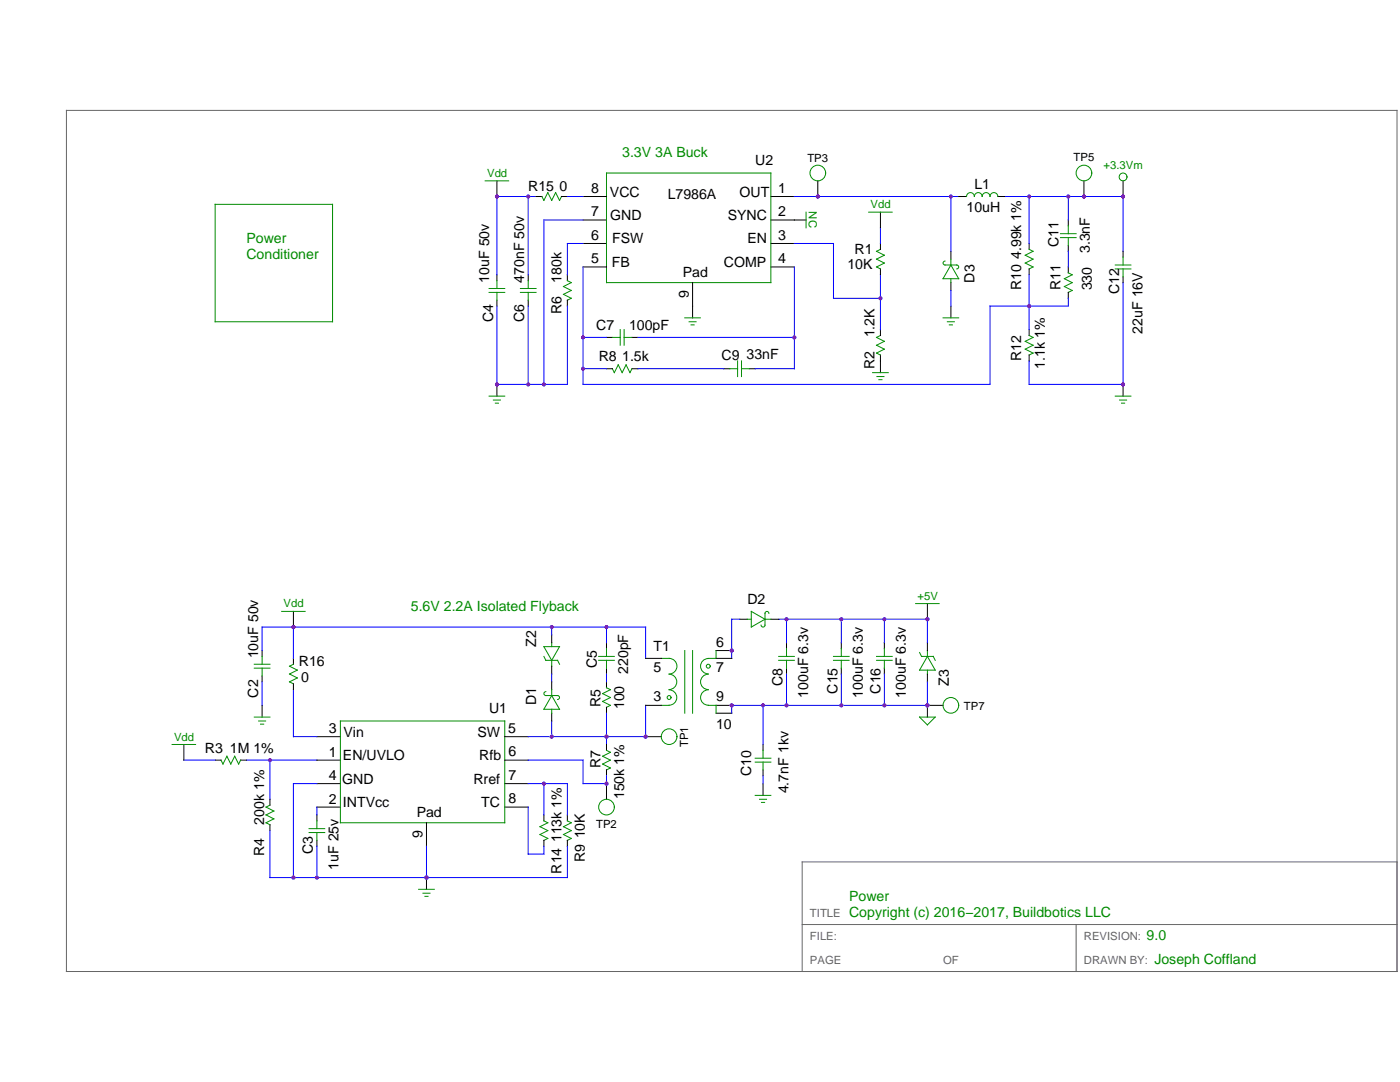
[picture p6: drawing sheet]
<svg xmlns="http://www.w3.org/2000/svg" width="279mm" height="216mm" viewBox="0 0 279 216" stroke-linecap="round" stroke-linejoin="round" font-family="sans-serif">
<path d="M13.3 22h265.5v171.9h-265.5zM278.8 172h-118.7v21.9M160.1 184.5h118.7M214.8 184.5v9.4" fill="none" stroke="#666" stroke-width=".2"/>
<g fill="none" stroke="#000" stroke-width=".2">
<path d="M52.3 129.8v1.2M52.3 134.9v1.2M42.9 151.7h1.2M48 151.7h1.2M63.2 151.7h4.7M63.2 147h4.7M63.2 156.4h4.7M100.7 151.7h4.7M100.7 147h4.7M100.7 156.4h4.7M63.2 161.1h4.7M63.2 162.6v1.2"/>
<path d="M63.2 167.7v1.2M85.1 164.2v4.7M85.1 175.1v2.4M100.7 161.1h4.7"/>
</g>
<g fill="none" stroke="#008b00" stroke-width=".2">
<path d="M50.7 133.3h3.2M50.7 132.5h3.2M52.3 131v1.5M52.3 133.3v1.6M44.1 151.7l.4 .8 .8-1.6 .8 1.6 .7-1.6 .8 1.6 .4-.8M67.9 143.9h32.8v20.3h-32.8zM61.7 166.1h3.1M61.7 165.3h3.1M63.2 163.8v1.5M63.2 166.1v1.6M83.6 177.5h3.1M84.4 178.2h1.4"/>
<path d="M84.8 178.9h.6"/>
</g>
<path d="M52.3 136.1v4.6M49.2 151.7h14M53.9 151.7v7.8M63.2 156.4h-4.6v18.7M53.9 175.1h59.3M63.2 161.1v1.5M63.2 168.9v6.2M85.1 168.9v6.2" fill="none" stroke="#00f" stroke-width=".2"/>
<circle cx="85.1" cy="175.1" r=".39" fill="#a020f0"/>
<g fill="none" stroke="#008b00" stroke-width=".2">
<path d="M108.5 129h3.2l-1.6 2.8zM108.5 131l.4 .8h2.4l.4 .7M110.1 128.2v.8M110.1 131.8v1.1M119.5 131.8h3.1M119.5 131h3.1M121 129.4v1.6M121 131.8v1.5M121 137.2l.8 .4-1.5 .8 1.5 .8-1.5 .8 1.5 .7-.8 .4M155.4 131.8h3.1M155.4 131h3.1M157 129.4v1.6"/>
<path d="M157 131.8v1.5M182.7 120.4h4.7M121 149.7l.8 .4-1.5 .8 1.5 .8-1.5 .8 1.5 .7-.8 .4M113.2 163.8l.8 .4-1.6 .8 1.6 .7-1.6 .8 1.6 .8-.8 .4"/>
</g>
<g fill="none" stroke="#000" stroke-width=".2">
<path d="M110.1 126.7v1.5M110.1 132.9v1.6M121 128.2v1.2M121 133.3v1.2M121 136.1v1.1M157 128.2v1.2M157 133.3v1.2M185.1 120.4v3.2M121 141.1v1.2M121 148.6v1.1M121 153.6v1.2M113.2 162.6v1.2"/>
<path d="M113.2 167.7v1.2"/>
</g>
<g fill="none" stroke="#00f" stroke-width=".2">
<path d="M52.3 125.1h76.5v6.3M58.6 137.6v9.4M110.1 125.1v1.6M110.1 134.5v1.6M121 125.1v3.1M121 134.5v1.6M146 123.6v7.8M155.4 123.6h29.7M157 123.6v4.6M157 134.5v6.2M105.4 151.7h11v4.7h4.6v-1.6M105.4 156.4h7.8v6.2"/>
<path d="M110.1 143.9v3.1M121 142.3v6.3M128.8 140.7v6.3h-23.4M146 140.7h39.1M113.2 168.9v6.2"/>
</g>
<circle cx="185.1" cy="123.6" r=".39" fill="#a020f0"/>
<path d="M185.1 140.7v2.4" fill="none" stroke="#000" stroke-width=".2"/>
<path d="M183.5 143.1h3.1l-1.5 1.5z" fill="none" stroke="#008b00" stroke-width=".2"/>
<circle cx="185.1" cy="140.7" r=".39" fill="#a020f0"/>
<path d="M128.8 147h3.2" fill="none" stroke="#000" stroke-width=".2"/>
<circle cx="133.5" cy="147" r="1.56" fill="none" stroke="#008b00" stroke-width=".2"/>
<circle cx="128.8" cy="147" r=".39" fill="#a020f0"/>
<path d="M121 156.4v3.1" fill="none" stroke="#000" stroke-width=".2"/>
<circle cx="121" cy="161" r="1.56" fill="none" stroke="#008b00" stroke-width=".2"/>
<circle cx="121" cy="156.4" r=".39" fill="#a020f0"/>
<g fill="none" stroke="#000" stroke-width=".2">
<path d="M116.4 39.2h4.6M153.8 39.2h4.7M99.2 54.8v1.2M99.2 59.9v1.2M113.2 54.8v1.2M113.2 59.9v1.2M116.4 43.9h4.6M116.4 48.6h4.6M116.4 53.3h4.6M138.2 56.4v7M153.8 43.9h7.1M153.8 48.6h4.7"/>
<path d="M153.8 53.3h4.7M189.8 50.1v1.6M189.8 56.4v1.6M205.4 48.6v1.2M205.4 53.7v1.1M121 73.6h1.2M121 67.3h1.2M126.1 73.6h1.2M126.1 67.3h1.2M144.5 73.6h1.1M149.5 73.6h1.2M189.8 61.1v2.3"/>
<path d="M205.4 65.8v1.1M205.4 70.8v1.2M224.1 76.7v2.3M147.6 123.6h1.6M153.8 123.6h1.6M52.3 140.7v2.4M53.9 159.5v1.2M152.3 148.6v1.1M152.3 153.6v1.2M152.3 156.4v2.3M53.9 164.6v1.1"/>
</g>
<g fill="none" stroke="#008b00" stroke-width=".2">
<path d="M121 34.5h32.8v21.9h-32.8zM97.6 58.3h3.1M97.6 57.6h3.1M99.2 56v1.6M99.2 58.3v1.6M113.2 56l.8 .4-1.6 .8 1.6 .8-1.6 .7 1.6 .8-.8 .4M160.9 42.3v3.2M188.6 52.1a.39 .39 0 0 0-.4 .4 .39 .39 0 0 0 .4 .4h2.3a.39 .39 0 0 1 .4 .4 .39 .39 0 0 1-.4 .4M189.8 52.9l1.5 2.7h-3.1zM189.8 51.7v1.2M189.8 55.6v.8M205.4 49.8l.8 .3-1.6 .8 1.6 .8-1.6 .8 1.6 .8-.8 .4"/>
<path d="M122.2 73.6l.4 .8 .8-1.6 .8 1.6 .7-1.6 .8 1.6 .4-.8M122.2 67.3h1.6M123.8 65.8v3.1M124.6 65.8v3.1M124.6 67.3h1.5M136.7 63.4h3.1M137.5 64.2h1.4M137.9 64.8h.6M145.6 73.6h1.6M147.2 72v3.1M148 72v3.1M148 73.6h1.5"/>
<path d="M188.2 63.4h3.1M189.1 64.2h1.4M189.5 64.8h.6M205.4 66.9l.8 .4-1.6 .8 1.6 .8-1.6 .8 1.6 .8-.8 .3M222.6 79h3.1M223.4 79.8h1.4M223.8 80.4h.6M149.2 123.6h.7M149.9 122l2.8 1.6-2.8 1.5zM152.7 123.6h1.1M153.5 122.4a.39 .39 0 0 0-.4-.4 .39 .39 0 0 0-.4 .4v2.3a.39 .39 0 0 1-.4 .4 .39 .39 0 0 1-.4-.4M50.7 143.1h3.2"/>
<path d="M51.6 143.9h1.4M52 144.5h.6M150.7 152.1h3.1M150.7 151.3h3.1M150.7 158.7h3.1M151.6 159.5h1.4M152.3 149.7v1.6M152.3 152.1v1.5M53.9 160.7l-.8 .4 1.6 .7-1.6 .8 1.6 .8-1.6 .8 .8 .4M152 160.1h.6"/>
</g>
<g fill="none" stroke="#00f" stroke-width=".2">
<path d="M107 39.2h-7.8v15.6M116.4 53.3v23.4h81.2v-15.6h7.8M116.4 43.9h-7.9v32.8M116.4 48.6h-3.2v6.2M158.5 53.3v20.3h-7.8M189.8 58v3.1M205.4 54.8v11M224.1 56.4v20.3h-18.7v-4.7M99.2 61.1v15.6h14v-15.6M116.4 73.6h4.6M116.4 67.3h4.6M127.3 73.6h17.2"/>
<path d="M127.3 67.3h31.2M146 123.6h1.6M58.6 147h4.6M152.3 140.7v7.9M152.3 154.8v1.6"/>
</g>
<circle cx="224.1" cy="76.7" r=".39" fill="#a020f0"/>
<path d="M105.4 39.2v15.6M158.5 39.2h32.8M189.8 39.2v10.9M200.7 39.2h23.4v10.9M205.4 39.2v9.4M213.2 39.2v4.7M213.2 50.1v3.2M213.2 59.5v1.6h-7.8M105.4 61.1v15.6M53.9 165.7v9.4" fill="none" stroke="#00f" stroke-width=".2"/>
<path d="M163.2 36.1v3.1M191.3 39.2h1.6M199.1 39.2h1.6M105.4 54.8v1.2M105.4 59.9v1.2M213.2 43.9v1.2M213.2 49v1.1M213.2 53.3v1.1M213.2 58.3v1.2" fill="none" stroke="#000" stroke-width=".2"/>
<g fill="none" stroke="#008b00" stroke-width=".2">
<path d="M192.9 39.2a.78 .78 0 0 1 .8-.8 .78 .78 0 0 1 .8 .8 .78 .78 0 0 1 .7-.8 .78 .78 0 0 1 .8 .8 .78 .78 0 0 1 .8-.8 .78 .78 0 0 1 .8 .8 .78 .78 0 0 1 .8-.8 .78 .78 0 0 1 .7 .8M103.9 58.3h3.1M103.9 57.6h3.1M105.4 56v1.6M105.4 58.3v1.6M211.6 47.4h3.2M211.6 46.6h3.2M213.2 54.4l.8 .4-1.6 .8 1.6 .8-1.6 .8 1.6 .8-.8 .3M213.2 45.1v1.5M213.2 47.4v1.6"/>
<circle cx="163.2" cy="34.5" r="1.56"/>
</g>
<circle cx="163.2" cy="39.2" r=".39" fill="#a020f0"/>
<g fill="none" stroke="#008b00" stroke-width=".2">
<path d="M132 131.4h1.5a1.56 1.56 0 0 1 1.6 1.5 1.56 1.56 0 0 1-1.6 1.6 1.55 1.55 0 0 1 1.6 1.5 1.55 1.55 0 0 1-1.6 1.6M133.5 137.7a1.53 1.53 0 0 1 1.6 1.5 1.53 1.53 0 0 1-1.6 1.5M136.7 129.8v12.5M138.2 129.8v12.5M141.3 131.4a1.53 1.53 0 0 0-1.5 1.5 1.53 1.53 0 0 0 1.5 1.6M141.3 134.5a1.53 1.53 0 0 0-1.5 1.6 1.53 1.53 0 0 0 1.5 1.5M141.3 137.7a1.53 1.53 0 0 0-1.5 1.5 1.53 1.53 0 0 0 1.5 1.5M142.9 129.8v1.6h-1.6M166.3 131h3.2M166.3 131.8h3.2M167.9 129.4v1.6M167.9 131.8v1.5"/>
<path d="M174.9 131h3.2M174.9 131.8h3.2M176.5 129.4v1.6M176.5 131.8v1.5M183.5 130.2l.4 .8h2.4l.3 .8M185.1 131l1.5 2.7h-3.1zM185.1 129.8v1.2M185.1 133.7v.8M132 140.7h1.5M141.3 140.7h1.6v1.6M108.5 163.8l.8 .4-1.5 .8 1.5 .7-1.5 .8 1.5 .8-.8 .4"/>
<circle cx="133.5" cy="139.2" r=".39"/>
<circle cx="141.3" cy="132.9" r=".39"/>
</g>
<g fill="none" stroke="#000" stroke-width=".2">
<path d="M128.8 131.4h3.2M142.9 131.4h3.1M142.9 129.8h3.1M167.9 128.2v1.2M167.9 133.3v1.2M176.5 128.2v1.2M176.5 133.3v1.2M185.1 128.2v1.6M185.1 134.5v1.6M128.8 140.7h3.2M142.9 140.7h3.1M142.9 142.3h3.1"/>
<path d="M108.5 162.6v1.2M108.5 167.7v1.2"/>
</g>
<path d="M167.9 123.6v4.6M167.9 134.5v6.2M176.5 123.6v4.6M176.5 134.5v6.2M185.1 123.6v4.6M185.1 136.1v4.6M108.5 156.4v6.2M105.4 161.1v9.3h3.1v-1.5" fill="none" stroke="#00f" stroke-width=".2"/>
<g fill="#a020f0">
<circle cx="146" cy="140.7" r=".39"/>
<circle cx="146" cy="129.8" r=".39"/>
</g>
<path d="M146 140.7v1.6" fill="none" stroke="#00f" stroke-width=".2"/>
<path d="M224.1 50.1v1.2M224.1 55.2v1.2M99.2 76.7v2.3M110.1 136.1v1.5M110.1 142.3v1.6" fill="none" stroke="#000" stroke-width=".2"/>
<path d="M222.6 53.7h3.1M222.6 52.9h3.1M224.1 51.3v1.6M224.1 53.7v1.5M97.6 79h3.1M98.5 79.8h1.4M98.9 80.4h.6M108.9 138a.39 .39 0 0 0-.4 .4 .39 .39 0 0 0 .4 .4h2.4a.39 .39 0 0 1 .4 .4 .39 .39 0 0 1-.4 .4M110.1 138.8l1.6 2.7h-3.2zM110.1 137.6v1.2M110.1 141.5v.8" fill="none" stroke="#008b00" stroke-width=".2"/>
<circle cx="99.2" cy="76.7" r=".39" fill="#a020f0"/>
<path d="M175.7 54.8v11M36.7 151.7h6.2" fill="none" stroke="#00f" stroke-width=".2"/>
<g fill="none" stroke="#008b00" stroke-width=".2">
<path d="M42.9 40.8h23.5v23.4h-23.5zM175.7 49.8l-.8 .3 1.6 .8-1.6 .8 1.6 .8-1.6 .8 .8 .4M174.1 74.4h3.2M175 75.1h1.4M175.4 75.8h.6M175.7 66.9l-.8 .4 1.6 .8-1.6 .8 1.6 .8-1.6 .8 .8 .3"/>
<circle cx="216.3" cy="34.5" r="1.56"/>
</g>
<path d="M216.3 36.1v3.1M175.7 48.6v1.2M175.7 53.7v1.1M175.7 65.8v1.1M175.7 70.8v3.6" fill="none" stroke="#000" stroke-width=".2"/>
<circle cx="216.3" cy="39.2" r=".39" fill="#a020f0"/>
<path d="M185.1 140.7h3.1" fill="none" stroke="#000" stroke-width=".2"/>
<circle cx="189.8" cy="140.7" r="1.56" fill="none" stroke="#008b00" stroke-width=".2"/>
<circle cx="185.1" cy="140.7" r=".39" fill="#a020f0"/>
<path d="M113.2 39.2h3.2M158.5 48.6h7.8v10.9h9.4M175.7 45.5v3.1M52.3 125.1v4.7M58.6 125.1v6.3" fill="none" stroke="#00f" stroke-width=".2"/>
<g fill="none" stroke="#008b00" stroke-width=".2">
<path d="M108.2 39.2l.3 .8 .8-1.6 .8 1.6 .8-1.6 .8 1.6 .4-.8M58.6 132.5l-.8 .4 1.5 .8-1.5 .8 1.5 .8-1.5 .8 .8 .3"/>
<circle cx="224.1" cy="35.3" r=".78"/>
</g>
<path d="M107 39.2h1.2M112.1 39.2h1.1M224.1 36.1v3.1M58.6 131.4v1.1M58.6 136.4v1.2" fill="none" stroke="#000" stroke-width=".2"/>
<circle cx="224.1" cy="39.2" r=".39" fill="#a020f0"/>
<path d="M99.2 36.1v3.1M36.7 148.6v3.1" fill="none" stroke="#000" stroke-width=".2"/>
<path d="M96.8 36.1h4.7M34.3 148.6h4.7" fill="none" stroke="#008b00" stroke-width=".2"/>
<circle cx="99.2" cy="39.2" r=".39" fill="#a020f0"/>
<path d="M58.6 122v3.1" fill="none" stroke="#000" stroke-width=".2"/>
<path d="M56.2 122h4.7" fill="none" stroke="#008b00" stroke-width=".2"/>
<circle cx="58.6" cy="125.1" r=".39" fill="#a020f0"/>
<path d="M175.7 42.3v3.2" fill="none" stroke="#000" stroke-width=".2"/>
<path d="M173.4 42.3h4.7" fill="none" stroke="#008b00" stroke-width=".2"/>
<g fill="#a020f0">
<circle cx="53.9" cy="151.7" r=".39"/>
<circle cx="63.2" cy="175.1" r=".39"/>
<circle cx="85.1" cy="175.1" r=".39"/>
<circle cx="58.6" cy="175.1" r=".39"/>
<circle cx="128.8" cy="147" r=".39"/>
<circle cx="110.1" cy="147" r=".39"/>
<circle cx="121" cy="147" r=".39"/>
<circle cx="121" cy="156.4" r=".39"/>
<circle cx="108.5" cy="156.4" r=".39"/>
<circle cx="110.1" cy="125.1" r=".39"/>
<circle cx="121" cy="125.1" r=".39"/>
<circle cx="58.6" cy="125.1" r=".39"/>
<circle cx="146" cy="140.7" r=".39"/>
<circle cx="185.1" cy="140.7" r=".39"/>
<circle cx="157" cy="140.7" r=".39"/>
<circle cx="152.3" cy="140.7" r=".39"/>
<circle cx="167.9" cy="140.7" r=".39"/>
<circle cx="176.5" cy="140.7" r=".39"/>
<circle cx="146" cy="129.8" r=".39"/>
<circle cx="185.1" cy="123.6" r=".39"/>
<circle cx="157" cy="123.6" r=".39"/>
<circle cx="167.9" cy="123.6" r=".39"/>
<circle cx="176.5" cy="123.6" r=".39"/>
<circle cx="99.2" cy="39.2" r=".39"/>
<circle cx="99.2" cy="76.7" r=".39"/>
<circle cx="108.5" cy="76.7" r=".39"/>
<circle cx="105.4" cy="76.7" r=".39"/>
<circle cx="105.4" cy="39.2" r=".39"/>
<circle cx="116.4" cy="73.6" r=".39"/>
<circle cx="116.4" cy="67.3" r=".39"/>
<circle cx="205.4" cy="61.1" r=".39"/>
<circle cx="158.5" cy="67.3" r=".39"/>
<circle cx="224.1" cy="76.7" r=".39"/>
<circle cx="189.8" cy="39.2" r=".39"/>
<circle cx="163.2" cy="39.2" r=".39"/>
<circle cx="224.1" cy="39.2" r=".39"/>
<circle cx="205.4" cy="39.2" r=".39"/>
<circle cx="213.2" cy="39.2" r=".39"/>
<circle cx="216.3" cy="39.2" r=".39"/>
<circle cx="175.7" cy="59.5" r=".39"/>
</g>
<g font-size="2.8" fill="#008b00">
<text x="124.2" y="31.4">3.3V 3A Buck</text>
<text x="49.2" y="48.5">Power</text>
<text x="49.2" y="51.7">Conditioner</text>
<text x="82" y="122">5.6V 2.2A Isolated Flyback</text>
<text x="169.5" y="179.8">Power</text>
<text x="169.5" y="182.9">Copyright (c) 2016−2017, Buildbotics LLC</text>
<text x="228.8" y="187.6">9.0</text>
<text x="230.4" y="192.3">Joseph Coffland</text>
</g>
<g font-size="2.8">
<text x="150.7" y="33">U2</text>
<text x="105.4" y="38.1">R15</text>
<text x="111.7" y="38.1">0</text>
<text x="118" y="38.5">8</text>
<text x="121.7" y="39.2">VCC</text>
<text x="133.2" y="39.6">L7986A</text>
<text x="147.6" y="39.2">OUT</text>
<text x="155.3" y="38.5">1</text>
<text x="194.5" y="37.6">L1</text>
<text x="118" y="43.2">7</text>
<text x="118" y="47.9">6</text>
<text x="121.8" y="43.9">GND</text>
<text x="145.3" y="43.9">SYNC</text>
<text x="155.3" y="43.2">2</text>
<text x="155.3" y="47.9">3</text>
<text x="192.9" y="42.3">10uH</text>
<text x="118" y="52.6">5</text>
<text x="122.1" y="53.3">FB</text>
<text x="122.2" y="48.6">FSW</text>
<text x="144.5" y="53.3">COMP</text>
<text x="149.2" y="48.6">EN</text>
<text x="155.3" y="52.6">4</text>
<text x="169.1" y="53.8">10K</text>
<text x="170.5" y="50.6">R1</text>
<text x="211.2" y="49.4" transform="rotate(-90 211.2 49.4)">C11</text>
<text x="217.5" y="50.5" transform="rotate(-90 217.5 50.5)">3.3nF</text>
<text x="97.6" y="56.4" transform="rotate(-90 97.6 56.4)">10uF 50v</text>
<text x="104.6" y="56.4" transform="rotate(-90 104.6 56.4)">470nF 50v</text>
<text x="112.1" y="56.4" transform="rotate(-90 112.1 56.4)">180k</text>
<text x="136.3" y="55.3">Pad</text>
<text x="137.4" y="59.4" transform="rotate(-90 137.4 59.4)">9</text>
<text x="194.5" y="56.4" transform="rotate(-90 194.5 56.4)">D3</text>
<text x="203.8" y="58" transform="rotate(-90 203.8 58)">R10 4.99k 1%</text>
<text x="211.6" y="58" transform="rotate(-90 211.6 58)">R11</text>
<text x="217.9" y="58" transform="rotate(-90 217.9 58)">330</text>
<text x="223.4" y="58.7" transform="rotate(-90 223.4 58.7)">C12</text>
<text x="98.4" y="64.2" transform="rotate(-90 98.4 64.2)">C4</text>
<text x="104.6" y="64.2" transform="rotate(-90 104.6 64.2)">C6</text>
<text x="112.1" y="62.6" transform="rotate(-90 112.1 62.6)">R6</text>
<text x="119" y="65.9">C7</text>
<text x="125.5" y="65.9">100pF</text>
<text x="144" y="71.7">C9</text>
<text x="149" y="71.7">33nF</text>
<text x="174.5" y="67.3" transform="rotate(-90 174.5 67.3)">1.2K</text>
<text x="228" y="66.5" transform="rotate(-90 228 66.5)">22uF 16V</text>
<text x="119.5" y="72">R8 1.5k</text>
<text x="174.5" y="73.6" transform="rotate(-90 174.5 73.6)">R2</text>
<text x="203.8" y="72" transform="rotate(-90 203.8 72)">R12</text>
<text x="208.5" y="73.6" transform="rotate(-90 208.5 73.6)">1.1k 1%</text>
<text x="149.2" y="120.4">D2</text>
<text x="51.5" y="131.4" transform="rotate(-90 51.5 131.4)">10uF 50v</text>
<text x="107" y="129" transform="rotate(-90 107 129)">Z2</text>
<text x="130.4" y="129.8">T1</text>
<text x="142.9" y="129">6</text>
<text x="59.6" y="132.9">R16</text>
<text x="60.1" y="136.1">0</text>
<text x="119.1" y="133.3" transform="rotate(-90 119.1 133.3)">C5</text>
<text x="125.3" y="134.5" transform="rotate(-90 125.3 134.5)">220pF</text>
<text x="130.4" y="134.1">5</text>
<text x="142.9" y="134.1">7</text>
<text x="156.2" y="136.8" transform="rotate(-90 156.2 136.8)">C8</text>
<text x="189.4" y="136.8" transform="rotate(-90 189.4 136.8)">Z3</text>
<text x="51.5" y="139.2" transform="rotate(-90 51.5 139.2)">C2</text>
<text x="97.6" y="142.3">U1</text>
<text x="107" y="140.7" transform="rotate(-90 107 140.7)">D1</text>
<text x="119.9" y="141.1" transform="rotate(-90 119.9 141.1)">R5</text>
<text x="124.6" y="141.5" transform="rotate(-90 124.6 141.5)">100</text>
<text x="130.4" y="140">3</text>
<text x="142.9" y="140">9</text>
<text x="161.3" y="139.2" transform="rotate(-90 161.3 139.2)">100uF 6.3v</text>
<text x="167.1" y="138.4" transform="rotate(-90 167.1 138.4)">C15</text>
<text x="172.2" y="139.2" transform="rotate(-90 172.2 139.2)">100uF 6.3v</text>
<text x="175.7" y="138.4" transform="rotate(-90 175.7 138.4)">C16</text>
<text x="180.8" y="139.2" transform="rotate(-90 180.8 139.2)">100uF 6.3v</text>
<text x="65.7" y="146.3">3</text>
<text x="68.5" y="147">Vin</text>
<text x="95.3" y="147">SW</text>
<text x="101.4" y="146.3">5</text>
<text x="142.9" y="145.4">10</text>
<text x="40.9" y="150.2">R3 1M 1%</text>
<text x="65.7" y="151">1</text>
<text x="65.7" y="155.7">4</text>
<text x="68.4" y="151.7">EN/UVLO</text>
<text x="95.7" y="151.7">Rfb</text>
<text x="101.5" y="155.6">7</text>
<text x="101.5" y="150.9">6</text>
<text x="119.9" y="153.2" transform="rotate(-90 119.9 153.2)">R7</text>
<text x="149.9" y="154.8" transform="rotate(-90 149.9 154.8)">C10</text>
<text x="65.7" y="160.3">2</text>
<text x="68.3" y="156.4">GND</text>
<text x="68.4" y="161.1">INTVcc</text>
<text x="94.5" y="156.4">Rref</text>
<text x="96" y="161.1">TC</text>
<text x="101.5" y="160.3">8</text>
<text x="124.6" y="159.5" transform="rotate(-90 124.6 159.5)">150k 1%</text>
<text x="157.4" y="158.3" transform="rotate(-90 157.4 158.3)">4.7nF 1kv</text>
<text x="52.7" y="164.6" transform="rotate(-90 52.7 164.6)">200k 1%</text>
<text x="83.2" y="163.1">Pad</text>
<text x="84.3" y="167.2" transform="rotate(-90 84.3 167.2)">9</text>
<text x="52.7" y="170.8" transform="rotate(-90 52.7 170.8)">R4</text>
<text x="62.5" y="170.4" transform="rotate(-90 62.5 170.4)">C3</text>
<text x="67.5" y="173.5" transform="rotate(-90 67.5 173.5)">1uF 25v</text>
<text x="116.7" y="172" transform="rotate(-90 116.7 172)">R9 10K</text>
<text x="112.1" y="174.3" transform="rotate(-90 112.1 174.3)">R14 113k 1%</text>
</g>
<g font-size="2.3" fill="#008b00">
<text x="97.2" y="35.3">Vdd</text>
<text x="220.2" y="33.7">+3.3Vm</text>
<text x="173.8" y="41.6">Vdd</text>
<text x="161.4" y="42.2" transform="rotate(90 161.4 42.2)">NC</text>
<text x="183.1" y="119.7">+5V</text>
<text x="56.6" y="121.2">Vdd</text>
<text x="34.7" y="147.8">Vdd</text>
</g>
<g font-size="2.3">
<text x="161.1" y="32.4">TP3</text>
<text x="214.3" y="32.1">TP5</text>
<text x="192.4" y="141.7">TP7</text>
<text x="137.3" y="149.1" transform="rotate(-90 137.3 149.1)">TP1</text>
<text x="119" y="165.2">TP2</text>
</g>
<g font-size="2.3" fill="#666">
<text x="161.7" y="182.9">TITLE</text>
<text x="161.7" y="187.6">FILE:</text>
<text x="216.3" y="187.6">REVISION:</text>
<text x="161.7" y="192.3">PAGE</text>
<text x="188.2" y="192.3">OF</text>
<text x="216.3" y="192.3">DRAWN BY:</text>
</g>
</svg>
